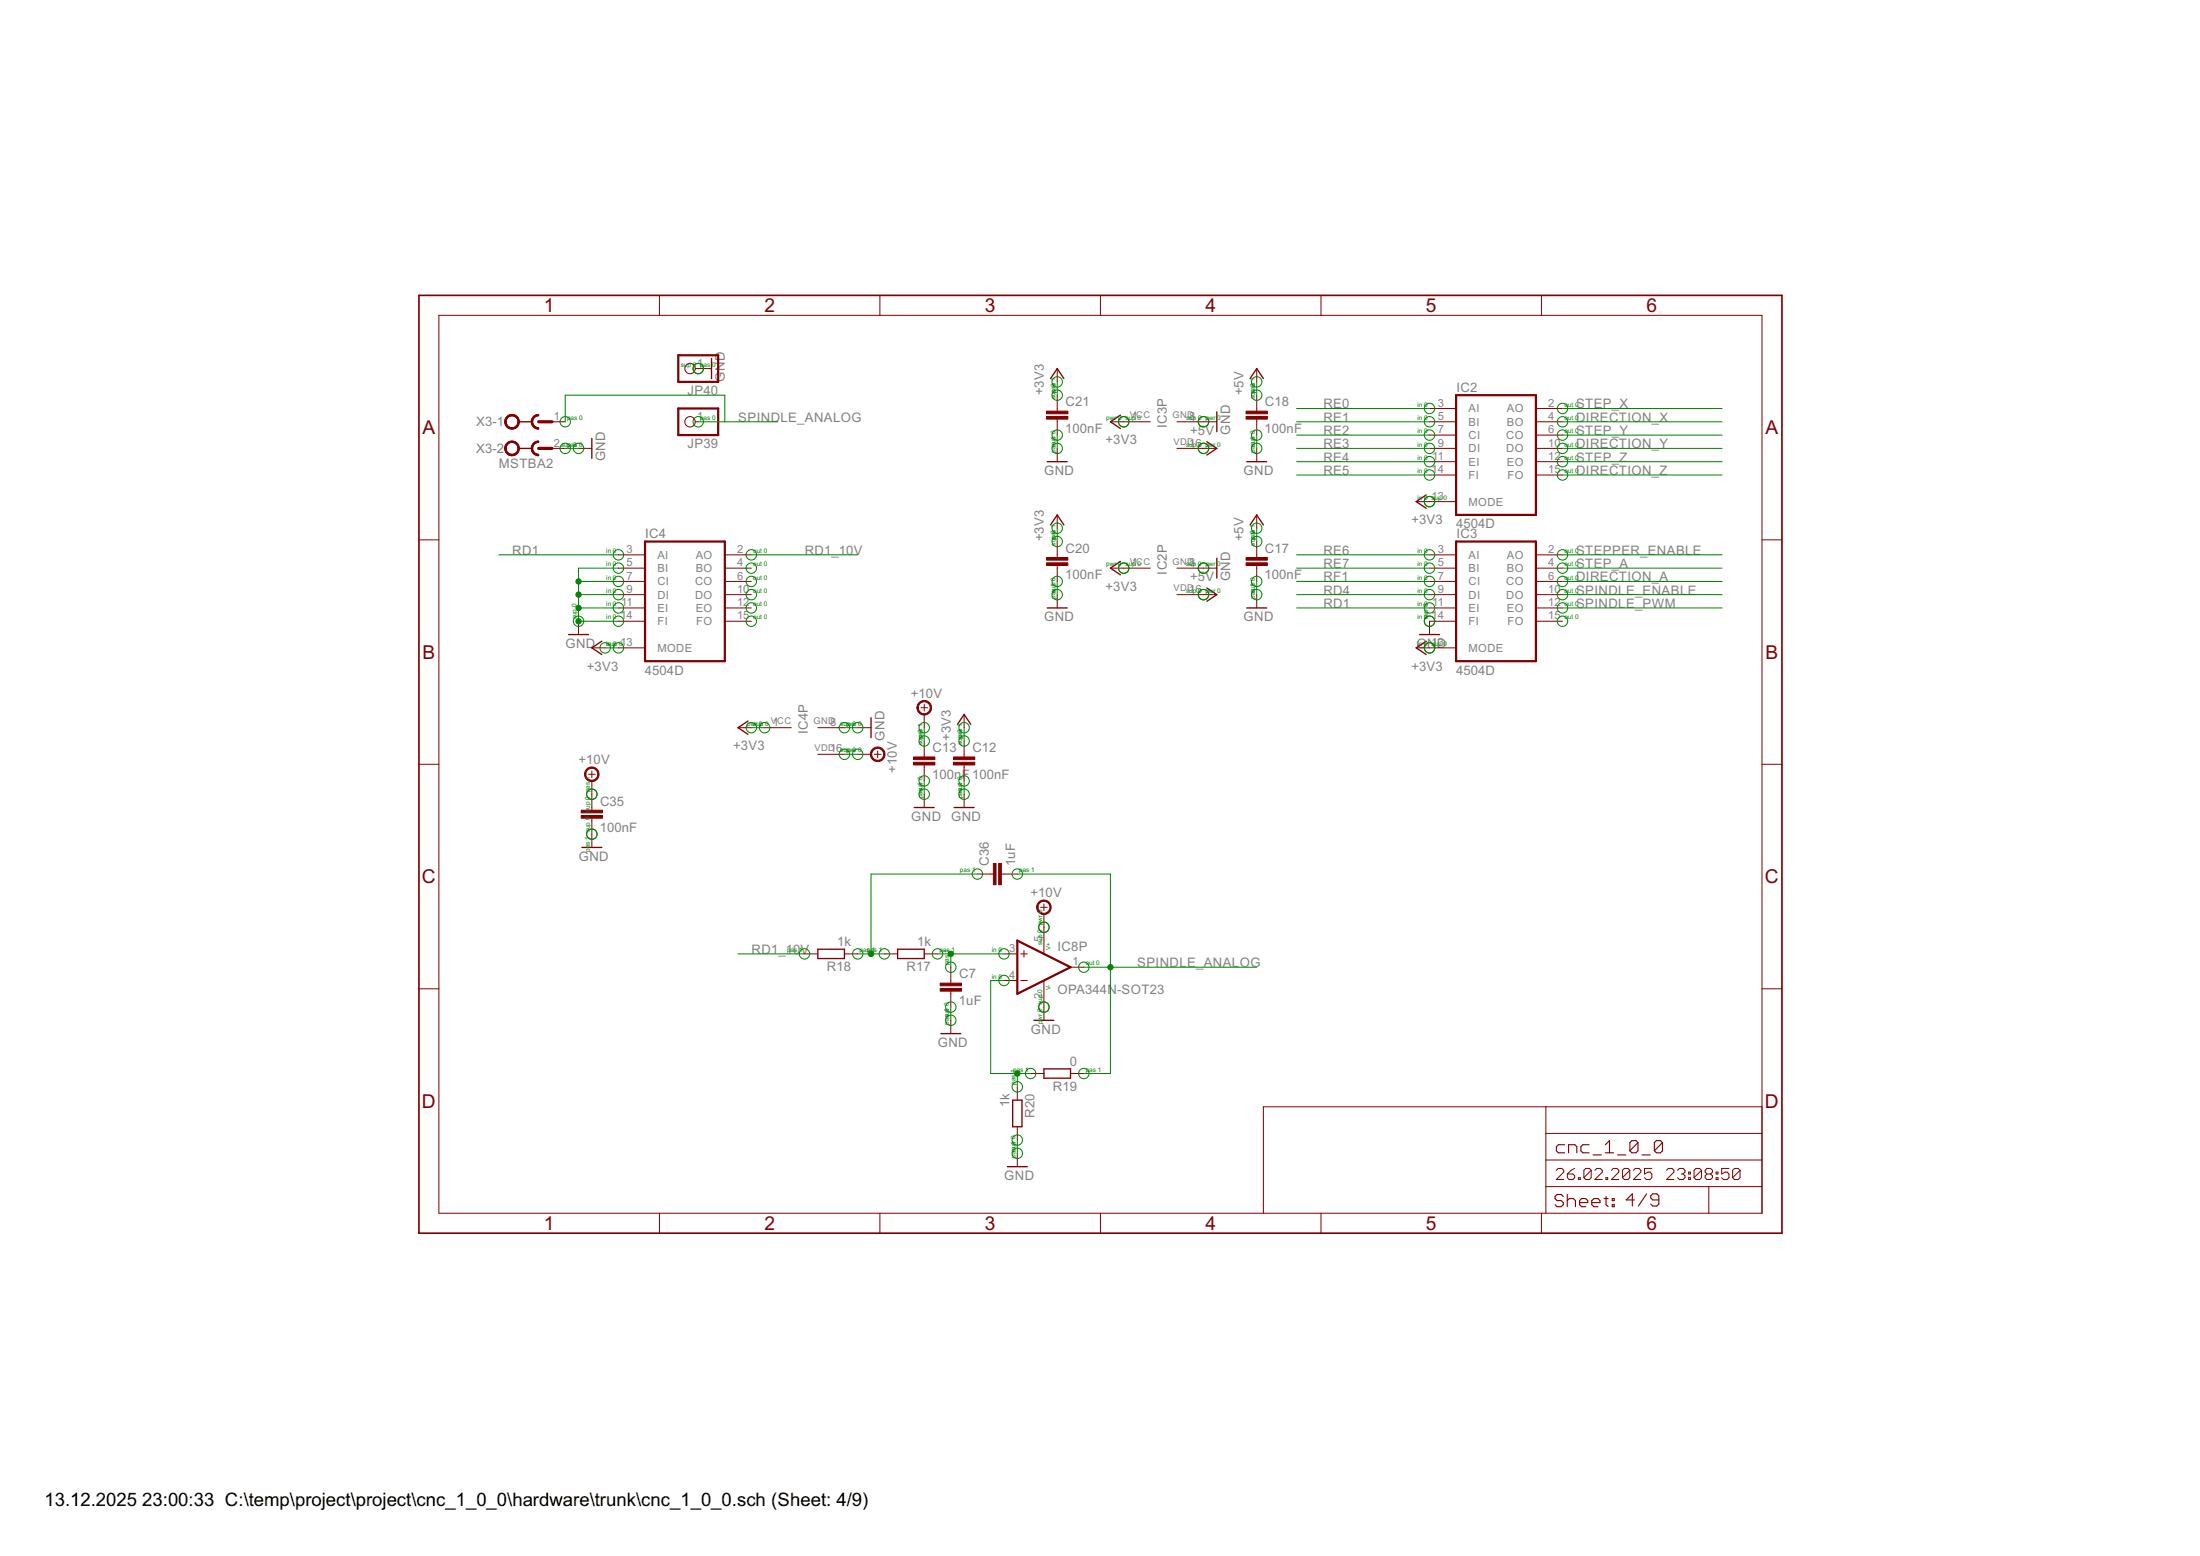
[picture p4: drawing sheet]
<svg xmlns="http://www.w3.org/2000/svg" width="420mm" height="297mm" viewBox="0 0 420 297" stroke-linecap="round" stroke-linejoin="round" font-family="sans-serif">
<g fill="none" stroke="#800000" stroke-width=".19">
<path d="M125.9 56.4v3.8M168 56.4v3.8M210.2 56.4v3.8M252.3 56.4v3.8M294.4 56.4v3.8M83.8 60.2h252.7v171.4h-252.7zM132.8 70.4h3.1M201.9 70.4v2.5M201.9 75.4v3.1M240 70.4v2.5M240 75.4v3.1M273 78h5.1"/>
<path d="M293.3 78h5.1M105.4 80.5h2.5M105.4 85.6h2.5M110.5 85.6h2.5M132.8 80.5h.5M201.9 80v3.1M201.9 85.6v2.5M201.9 98.3v2.5M212.1 80.5h7.6M224.8 80.5h7.6M224.8 85.6h7.6M240 80v3.1"/>
<path d="M240 85.6v2.5M240 98.3v2.5M270.5 95.8h7.6M273 80.5h5.1M273 83.1h5.1M273 85.6h5.1M273 88.1h5.1M273 90.7h5.1M293.3 80.5h5.1M293.3 83.1h5.1M293.3 85.6h5.1M293.3 88.1h5.1"/>
<path d="M293.3 90.7h5.1M80 103.1h3.8M110.5 118.6v2.5M118.1 105.9h5.1M118.1 108.5h5.1M118.1 111h5.1M118.1 113.5h5.1M118.1 116.1h5.1M118.1 118.6h5.1M138.4 105.9h5.1M138.4 108.5h5.1M138.4 111h5.1"/>
<path d="M138.4 113.5h5.1M138.4 116.1h5.1M138.4 118.6h5.1M201.9 103.4v3M201.9 107.9v3.1M201.9 113.5v2.6M212.1 108.5h7.6M224.8 108.5h7.6M224.8 113.5h7.6M240 103.4v3M240 107.9v3.1M240 113.5v2.6"/>
<path d="M273 105.9h5.1M273 108.5h5.1M273 111h5.1M273 113.5h5.1M273 116.1h5.1M278.1 118.6h-5.1v2.5M293.3 105.9h5.1M293.3 108.5h5.1M293.3 111h5.1M293.3 113.5h5.1M293.3 116.1h5.1M293.3 118.6h5.1"/>
<path d="M336.5 103.1h3.8M113 123.7h2.6M118.1 123.7h5.1M140.9 138.9h2.6M146 138.9h5.1M156.2 138.9h5.1M163.8 138.9h2.5M175.9 135.1h1.2M176.5 134.5v1.2M176.5 136.4v2.5M184.1 136.4v2.5M270.5 123.7h7.6"/>
<path d="M80 145.9h3.8M112.4 147.8h1.3M113 147.2v1.2M113 149.1v5.6M113 156.2v5.6M156.2 144h5.1M163.8 144h2.5M167 144h1.3M167.6 143.4v1.2M176.5 141.5v3M176.5 146v3.1M176.5 151.6v2.6"/>
<path d="M184.1 141.5v3M184.1 146v3.1M184.1 151.6v2.6M336.5 145.9h3.8M186.7 166.9h3M191.2 166.9h3.1M198.7 173.2h1.3M199.4 172.6v1.2M199.4 174.5v7.6M80 188.8h3.8M153.6 182.1h2.6M161.3 182.1h2.5"/>
<path d="M168.9 182.1h2.5M176.5 182.1h2.5M181.6 184.6v3.1M181.6 189.2v3.1M181.6 194.8v2.5M191.7 182.1h2.6M191.7 187.2h2.6M194.9 182.1h1.3M194.9 187.2h1.3M195.6 181.5v1.2M199.4 187.2v7.6M204.4 184.6h2.6"/>
<path d="M336.5 188.8h3.8M194.3 207.5v2.5M194.3 215.1v2.5M196.8 204.9h2.6M204.4 204.9h2.6M295.2 211.3v20.3M295.2 216.4h41.3M336.5 211.3h-95.2v20.3M125.9 231.6v3.8M168 231.6v3.8M194.3 220.2v2.5M210.2 231.6v3.8"/>
<path d="M252.3 231.6v3.8M294.4 231.6v3.8M295.2 226.5h41.3M295.2 221.4h41.3M297.2 223.4l.4-.3h.7l.3 .3v.4l-1.4 1.4h1.4M299.3 224.1h1.1l.3 .4v.3l-.3 .4h-.7l-.4-.4zM300.7 223.1l-.7 .3-.7 .7M301.4 224.8h.4v.4h-.4zM303.9 223.4v1.4l-.3 .4h-.7l-.4-.4M303.9 223.4l-.3-.3h-.7l-.4 .3v1.4M303.9 223.4l-1.4 1.4M304.6 223.4l.3-.3h.7l.4 .3v.4l-1.4 1.4h1.4"/>
<path d="M306.7 224.8h.3v.4h-.3zM307.8 223.4l.3-.3h.7l.4 .3v.4l-1.4 1.4h1.4M311.3 223.4v1.4l-.4 .4h-.7l-.3-.4M311.3 223.4l-.4-.3h-.7l-.3 .3v1.4M311.3 223.4l-1.4 1.4M312 223.4l.3-.3h.7l.4 .3v.4l-1.4 1.4h1.4M315.5 223.1h-1.4v1l.7-.3h.3l.4 .3v.7l-.4 .4h-.7l-.3-.4M318.3 223.4l.3-.3h.7l.4 .3v.4l-1.4 1.4h1.4M320.4 223.4l.3-.3h.7l.4 .3v.4l-.4 .3M321.1 224.1h.3M321.4 224.1l.4 .4v.3l-.4 .4h-.7l-.3-.4M322.5 224.8h.3v.4h-.3z"/>
<path d="M322.5 223.8h.3v.3h-.3zM325 223.4v1.4l-.4 .4h-.7l-.4-.4M325 223.4l-.4-.3h-.7l-.4 .3v1.4M325 223.4l-1.5 1.4M326 224.1l-.4 .4v.3l.4 .4h.7l.3-.4v-.3l-.3-.4M326 224.1l-.4-.3v-.4l.4-.3h.7l.3 .3v.4l-.3 .3M326 224.1h.7M326.3 226.5v5.1M327.7 224.8h.4v.4h-.4zM327.7 223.8h.4v.3h-.4zM330.2 223.1h-1.4v1l.7-.3h.4l.3 .3v.7l-.3 .4h-.8l-.3-.4M332.3 223.4v1.4l-.3 .4h-.7l-.4-.4"/>
<path d="M332.3 223.4l-.3-.3h-.7l-.4 .3v1.4M332.3 223.4l-1.4 1.4"/>
<circle cx="131.8" cy="70.4" r=".99"/>
<circle cx="131.8" cy="80.5" r=".99"/>
</g>
<g fill="none" stroke="#800000" stroke-width=".21">
<path d="M298.8 218.5h-1.2l-.4 .4v.8l.4 .4h1.2M303.5 218.5h-1.2l-.4 .4v.8l.4 .4h1.2M306.6 218.5l.8-.8v2.4M312.8 218.1v1.6l-.4 .4h-.7l-.4-.4M312.8 218.1l-.4-.4h-.7l-.4 .4v1.6M312.8 218.1l-1.5 1.6M317.5 218.1v1.6l-.4 .4h-.8l-.3-.4M317.5 218.1l-.4-.4h-.8l-.3 .4v1.6M317.5 218.1l-1.5 1.6M298.6 228.4l-.4-.4h-.8l-.4 .4v.4l.4 .4h.8l.4 .4v.4l-.4 .4h-.8l-.4-.4M299.3 228v2.4M299.3 229.2l.4-.4h.8l.4 .4v1.2"/>
<path d="M299.6 220.1v-1.6h1.2l.3 .4v1.2M301.7 229.6h1.5v-.4l-.4-.4h-.8l-.3 .4v.8l.3 .4h.8M304 229.6h1.6v-.4l-.4-.4h-.8l-.4 .4v.8l.4 .4h.8M304.2 220.5h1.6M306.3 228.8h.8M306.6 220.1h1.6M306.7 228.4v1.6l.4 .4M307.9 228.8h.4v.4h-.4zM307.9 230h.4v.4h-.4zM308.9 220.5h1.6M312.1 229.1h-1.5l1.1-1.2v2.3M313.6 220.5h1.6"/>
<path d="M314.5 227.9l-1.6 2.3M316.8 229.1h-1.2l-.3-.4v-.4l.3-.4h.8l.4 .4v1.5l-.4 .4h-.8l-.3-.4"/>
</g>
<path d="M80 56.4h260.3v179h-260.3z" fill="none" stroke="#800000" stroke-width=".32"/>
<path d="M129.5 78h7.7v5.1h-7.7zM129.5 67.8h7.7v5.1h-7.7zM278.1 75.4h15.2v22.9h-15.2zM123.2 103.4h15.2v22.8h-15.2zM278.1 103.4h15.2v22.8h-15.2zM194.3 179.6l10.1 5-10.1 5.1z" fill="none" stroke="#800000" stroke-width=".42"/>
<g fill="none" stroke="#800000" stroke-width=".25">
<path d="M135.9 68.5v3.8M200.6 72.3l1.3-1.9 1.3 1.9M214 79.2l-1.9 1.3 1.9 1.3M232.4 78.6v3.8M238.7 72.3l1.3-1.9 1.3 1.9M99.1 80.5h2.5M99.1 85.6h2.5M113 83.7v3.8M200 88.1h3.8M230.5 84.3l1.9 1.3-1.9 1.3M238.1 88.1h3.8M272.4 94.5l-1.9 1.3 1.9 1.2"/>
<path d="M200 116.1h3.8M200.6 100.2l1.3-1.9 1.3 1.9M214 107.2l-1.9 1.3 1.9 1.2M230.5 112.2l1.9 1.3-1.9 1.3M232.4 106.6v3.8M238.1 116.1h3.8M238.7 100.2l1.3-1.9 1.3 1.9M108.6 121.1h3.8M114.9 122.4l-1.9 1.3 1.9 1.2M142.9 137.6l-2 1.3 2 1.3M166.3 137v3.8M182.9 138.3l1.2-1.9 1.3 1.9"/>
<path d="M271.1 121.1h3.8M272.4 122.4l-1.9 1.3 1.9 1.2M174.6 154.2h3.8M182.2 154.2h3.8M111.1 161.8h3.8M156.2 181.2h5.1v1.8h-5.1zM171.4 181.2h5.1v1.8h-5.1zM179.7 197.3h3.8M197.5 194.8h3.8M193.4 210h1.8v5.1h-1.8zM199.4 204h5v1.8h-5zM192.4 222.7h3.8"/>
</g>
<g fill="#800000" stroke="#800000" stroke-width=".19">
<path d="M101.5 80.5h.2l.3 .7 .4 .4 .5 .1v.2a1.37 1.37 0 0 1-1.4-1.4z" fill-rule="evenodd"/>
<path d="M101.9 79.5l.5-.3 .5-.1v.3l-.7 .2-.4 .4-.1 .5h-.2v-.4z" fill-rule="evenodd"/>
<path d="M101.9 79.5l.8-.4h.2v.3a1.14 1.14 0 0 0-1.2 1.1 1.14 1.14 0 0 0 1.2 1.2v.2a1.4 1.4 0 0 1-1.3-.8 1.4 1.4 0 0 1 .3-1.6z" fill-rule="evenodd"/>
<path d="M96.8 79.6a1.39 1.39 0 0 1 2.2 .2 1.39 1.39 0 0 1-.8 2.1 1.39 1.39 0 0 1-1.8-1.4h.2a1.14 1.14 0 0 1 1.6-1.1 1.14 1.14 0 0 1 .3 1.9 1.14 1.14 0 0 1-1.8-.5l-.1-.3h-.2z" fill-rule="evenodd"/>
<path d="M96.8 79.6a1.39 1.39 0 0 1 2.2 .2 1.39 1.39 0 0 1-.8 2.1 1.39 1.39 0 0 1-1.8-1.4h.2a1.14 1.14 0 0 1 1.6-1.1 1.14 1.14 0 0 1 .3 1.9 1.14 1.14 0 0 1-1.8-.5l-.1-.3h-.2z" fill-rule="evenodd"/>
<path d="M101.5 85.6h.2l.3 .7 .4 .3 .5 .1v.3a1.37 1.37 0 0 1-1.4-1.4z" fill-rule="evenodd"/>
<path d="M101.9 84.6l.5-.3 .5-.1v.3l-.7 .2-.4 .4-.1 .5h-.2v-.5z" fill-rule="evenodd"/>
<path d="M101.9 84.6l.8-.4h.2v.3a1.14 1.14 0 0 0-1.2 1.1 1.14 1.14 0 0 0 1.2 1.1v.3a1.4 1.4 0 0 1-1.3-.9 1.4 1.4 0 0 1 .3-1.5z" fill-rule="evenodd"/>
<path d="M96.8 84.6a1.39 1.39 0 0 1 2.2 .3 1.39 1.39 0 0 1-.8 2 1.39 1.39 0 0 1-1.8-1.3h.2a1.14 1.14 0 0 1 1.6-1.1 1.14 1.14 0 0 1 .3 1.9 1.14 1.14 0 0 1-1.8-.5l-.1-.3h-.2z" fill-rule="evenodd"/>
<path d="M96.8 84.6a1.39 1.39 0 0 1 2.2 .3 1.39 1.39 0 0 1-.8 2 1.39 1.39 0 0 1-1.8-1.3h.2a1.14 1.14 0 0 1 1.6-1.1 1.14 1.14 0 0 1 .3 1.9 1.14 1.14 0 0 1-1.8-.5l-.1-.3h-.2z" fill-rule="evenodd"/>
<path d="M175.5 134.2a1.4 1.4 0 0 1 2.2 .2 1.4 1.4 0 0 1-.8 2.1 1.4 1.4 0 0 1-1.8-1.4h.3a1.15 1.15 0 0 1 1.6-1.1 1.15 1.15 0 0 1 .3 2 1.15 1.15 0 0 1-1.9-.6v-.3h-.3z" fill-rule="evenodd"/>
<path d="M166.6 143a1.4 1.4 0 0 1 2.2 .3 1.4 1.4 0 0 1-.8 2.1 1.4 1.4 0 0 1-1.8-1.4h.3a1.15 1.15 0 0 1 1.6-1.1 1.15 1.15 0 0 1 .3 2 1.15 1.15 0 0 1-1.9-.6v-.3h-.3z" fill-rule="evenodd"/>
<path d="M198.4 172.3a1.39 1.39 0 0 1 2.2 .2 1.39 1.39 0 0 1-.9 2.1 1.39 1.39 0 0 1-1.7-1.4h.2a1.15 1.15 0 0 1 1.6-1.1 1.15 1.15 0 0 1 .3 1.9 1.15 1.15 0 0 1-1.8-.5l-.1-.3h-.2z" fill-rule="evenodd"/>
<path d="M112 146.9a1.39 1.39 0 0 1 2.2 .2 1.39 1.39 0 0 1-.8 2.1 1.39 1.39 0 0 1-1.8-1.4h.3a1.14 1.14 0 0 1 1.7-1 1.14 1.14 0 0 1 .1 2 1.14 1.14 0 0 1-1.8-.7v-.3h-.3z" fill-rule="evenodd"/>
</g>
<path d="M102.9 80.5h2.5M102.9 85.6h2.5" fill="none" stroke="#800000" stroke-width=".61"/>
<g fill="#800000" stroke="#800000" stroke-width=".19">
<path d="M182.1 145.5h4.1v.5h-4.1z"/>
<path d="M182.1 144.5h4.1v.5h-4.1z"/>
<path d="M174.5 145.5h4v.5h-4z"/>
<path d="M174.5 144.5h4v.5h-4z"/>
<path d="M238 107.4h4v.5h-4z"/>
<path d="M238 106.4h4v.5h-4z"/>
<path d="M238 79.5h4v.5h-4z"/>
<path d="M238 78.5h4v.5h-4z"/>
<path d="M199.9 107.4h4v.5h-4z"/>
<path d="M199.9 106.4h4v.5h-4z"/>
<path d="M199.9 79.5h4v.5h-4z"/>
<path d="M199.9 78.5h4v.5h-4z"/>
<path d="M111 155.7h4.1v.5h-4.1z"/>
<path d="M111 154.7h4.1v.5h-4.1z"/>
<path d="M190.7 164.8h.5v4.1h-.5z"/>
<path d="M189.7 164.8h.5v4.1h-.5z"/>
<path d="M179.6 188.7h4v.5h-4z"/>
<path d="M179.6 187.7h4v.5h-4z"/>
</g>
<g fill="none" stroke="#008000" stroke-width=".19">
<path d="M201.9 72.9v2.5M240 72.9v2.5M247.6 78h25.4M298.4 78h30.5M107.9 85.6h2.6M107.9 80.5v-5.1h30.5v5.1M133.3 80.5h15.3M201.9 83.1v2.5M240 83.1v2.5M247.6 80.5h25.4M247.6 83.1h25.4M247.6 85.6h25.4"/>
<path d="M247.6 88.1h25.4M247.6 90.7h25.4M298.4 80.5h30.5M298.4 83.1h30.5M298.4 85.6h30.5M298.4 88.1h30.5M298.4 90.7h30.5M95.2 105.9h22.9M110.5 116.1h7.6M110.5 111h7.6M110.5 113.5h7.6M118.1 108.5h-7.6v10.1h7.6"/>
<path d="M143.5 105.9h20.3M201.9 100.8v2.6M201.9 111v2.5M240 100.8v2.6M240 111v2.5M247.6 116.1h25.4M247.6 108.5h25.4M247.6 111h25.4M247.6 105.9h25.4M247.6 113.5h25.4M298.4 116.1h30.5M298.4 108.5h30.5"/>
<path d="M298.4 111h30.5M298.4 105.9h30.5M298.4 113.5h30.5M115.6 123.7h2.5M143.5 138.9h2.5M161.3 138.9h2.5M176.5 138.9v2.6M184.1 138.9v2.6M161.3 144h2.5M176.5 149.1v2.5M184.1 149.1v2.5M186.7 166.9h-20.4v15.2"/>
<path d="M194.3 166.9h17.8v38h-5.1M140.9 182.1h12.7M163.8 182.1h5.1M179 182.1h12.7M181.6 182.1v2.5M181.6 192.3v2.5M191.7 187.2h-2.5v17.7h7.6M207 184.6h33M194.3 204.9v2.6M194.3 217.6v2.6"/>
<circle cx="133.3" cy="70.4" r=".99"/>
<circle cx="201.9" cy="72.9" r=".99"/>
<circle cx="201.9" cy="75.4" r=".99"/>
<circle cx="240" cy="72.9" r=".99"/>
<circle cx="240" cy="75.4" r=".99"/>
<circle cx="273" cy="78" r=".99"/>
<circle cx="298.4" cy="78" r=".99"/>
<circle cx="107.9" cy="85.6" r=".99"/>
<circle cx="107.9" cy="80.5" r=".99"/>
<circle cx="110.5" cy="85.6" r=".99"/>
<circle cx="133.3" cy="80.5" r=".99"/>
<circle cx="201.9" cy="85.6" r=".99"/>
<circle cx="201.9" cy="83.1" r=".99"/>
<circle cx="214.6" cy="80.5" r=".99"/>
<circle cx="229.8" cy="80.5" r=".99"/>
<circle cx="229.8" cy="85.6" r=".99"/>
<circle cx="240" cy="83.1" r=".99"/>
<circle cx="240" cy="85.6" r=".99"/>
<circle cx="273" cy="88.1" r=".99"/>
<circle cx="273" cy="95.8" r=".99"/>
<circle cx="273" cy="90.7" r=".99"/>
<circle cx="273" cy="85.6" r=".99"/>
<circle cx="273" cy="83.1" r=".99"/>
<circle cx="273" cy="80.5" r=".99"/>
<circle cx="298.4" cy="90.7" r=".99"/>
<circle cx="298.4" cy="88.1" r=".99"/>
<circle cx="298.4" cy="83.1" r=".99"/>
<circle cx="298.4" cy="85.6" r=".99"/>
<circle cx="298.4" cy="80.5" r=".99"/>
<circle cx="110.5" cy="118.6" r=".99"/>
<circle cx="118.1" cy="116.1" r=".99"/>
<circle cx="118.1" cy="113.5" r=".99"/>
<circle cx="118.1" cy="105.9" r=".99"/>
<circle cx="118.1" cy="118.6" r=".99"/>
<circle cx="118.1" cy="108.5" r=".99"/>
<circle cx="118.1" cy="111" r=".99"/>
<circle cx="143.5" cy="111" r=".99"/>
<circle cx="143.5" cy="118.6" r=".99"/>
<circle cx="143.5" cy="105.9" r=".99"/>
<circle cx="143.5" cy="108.5" r=".99"/>
<circle cx="143.5" cy="113.5" r=".99"/>
<circle cx="143.5" cy="116.1" r=".99"/>
<circle cx="201.9" cy="113.5" r=".99"/>
<circle cx="201.9" cy="103.4" r=".99"/>
<circle cx="201.9" cy="111" r=".99"/>
<circle cx="201.9" cy="100.8" r=".99"/>
<circle cx="214.6" cy="108.5" r=".99"/>
<circle cx="229.8" cy="108.5" r=".99"/>
<circle cx="229.8" cy="113.5" r=".99"/>
<circle cx="240" cy="103.4" r=".99"/>
<circle cx="240" cy="113.5" r=".99"/>
<circle cx="240" cy="111" r=".99"/>
<circle cx="240" cy="100.8" r=".99"/>
<circle cx="273" cy="108.5" r=".99"/>
<circle cx="273" cy="111" r=".99"/>
<circle cx="273" cy="113.5" r=".99"/>
<circle cx="273" cy="116.1" r=".99"/>
<circle cx="273" cy="118.6" r=".99"/>
<circle cx="273" cy="105.9" r=".99"/>
<circle cx="298.4" cy="108.5" r=".99"/>
<circle cx="298.4" cy="111" r=".99"/>
<circle cx="298.4" cy="113.5" r=".99"/>
<circle cx="298.4" cy="116.1" r=".99"/>
<circle cx="298.4" cy="118.6" r=".99"/>
<circle cx="298.4" cy="105.9" r=".99"/>
<circle cx="115.6" cy="123.7" r=".99"/>
<circle cx="118.1" cy="123.7" r=".99"/>
<circle cx="143.5" cy="138.9" r=".99"/>
<circle cx="146" cy="138.9" r=".99"/>
<circle cx="161.3" cy="138.9" r=".99"/>
<circle cx="163.8" cy="138.9" r=".99"/>
<circle cx="176.5" cy="138.9" r=".99"/>
<circle cx="184.1" cy="138.9" r=".99"/>
<circle cx="273" cy="123.7" r=".99"/>
<circle cx="113" cy="151.6" r=".99"/>
<circle cx="113" cy="159.2" r=".99"/>
<circle cx="161.3" cy="144" r=".99"/>
<circle cx="163.8" cy="144" r=".99"/>
<circle cx="176.5" cy="149.1" r=".99"/>
<circle cx="176.5" cy="141.5" r=".99"/>
<circle cx="176.5" cy="151.6" r=".99"/>
<circle cx="184.1" cy="149.1" r=".99"/>
<circle cx="184.1" cy="151.6" r=".99"/>
<circle cx="184.1" cy="141.5" r=".99"/>
<circle cx="186.7" cy="166.9" r=".99"/>
<circle cx="194.3" cy="166.9" r=".99"/>
<circle cx="199.4" cy="177" r=".99"/>
<circle cx="153.6" cy="182.1" r=".99"/>
<circle cx="163.8" cy="182.1" r=".99"/>
<circle cx="168.9" cy="182.1" r=".99"/>
<circle cx="179" cy="182.1" r=".99"/>
<circle cx="181.6" cy="184.6" r=".99"/>
<circle cx="181.6" cy="192.3" r=".99"/>
<circle cx="181.6" cy="194.8" r=".99"/>
<circle cx="191.7" cy="187.2" r=".99"/>
<circle cx="191.7" cy="182.1" r=".99"/>
<circle cx="199.4" cy="192.3" r=".99"/>
<circle cx="207" cy="184.6" r=".99"/>
<circle cx="194.3" cy="207.5" r=".99"/>
<circle cx="194.3" cy="217.6" r=".99"/>
<circle cx="196.8" cy="204.9" r=".99"/>
<circle cx="207" cy="204.9" r=".99"/>
<circle cx="194.3" cy="220.2" r=".99"/>
</g>
<g fill="#008000" stroke="#008000" stroke-width=".19">
<circle cx="110.5" cy="118.6" r=".51"/>
<circle cx="110.5" cy="116.1" r=".51"/>
<circle cx="110.5" cy="113.5" r=".51"/>
<circle cx="110.5" cy="111" r=".51"/>
<circle cx="212.1" cy="184.6" r=".51"/>
<circle cx="166.3" cy="182.1" r=".51"/>
<circle cx="181.6" cy="182.1" r=".51"/>
<circle cx="194.3" cy="204.9" r=".51"/>
</g>
<g font-size="4.1" fill="#800000">
<text x="103.9" y="59.6">1</text>
<text x="146" y="59.6">2</text>
<text x="188.1" y="59.6">3</text>
<text x="230.2" y="59.6">4</text>
<text x="272.3" y="59.6">5</text>
<text x="314.4" y="59.6">6</text>
<text x="80.7" y="82.9">A</text>
<text x="337.2" y="82.9">A</text>
<text x="80.7" y="125.8">B</text>
<text x="337.2" y="125.8">B</text>
<text x="80.6" y="168.6">C</text>
<text x="337.1" y="168.6">C</text>
<text x="80.6" y="211.5">D</text>
<text x="337.1" y="211.5">D</text>
<text x="103.9" y="234.8">1</text>
<text x="146" y="234.8">2</text>
<text x="188.1" y="234.8">3</text>
<text x="230.2" y="234.8">4</text>
<text x="272.3" y="234.8">5</text>
<text x="314.4" y="234.8">6</text>
</g>
<g font-size="4">
<text x="8.5" y="287.5">13.12.2025</text>
<text x="27.2" y="287.5">23:00:33 C:\temp\project\project\cnc_1_0_0\hardware\trunk\cnc_1_0_0.sch (Sheet: 4/9)</text>
</g>
<g font-size="2.8" fill="#808080">
<text x="131.3" y="75.3">JP40</text>
<text x="138.4" y="72.9" transform="rotate(-90 138.4 72.9)">GND</text>
<text x="199.4" y="75.4" transform="rotate(-90 199.4 75.4)">+3V3</text>
<text x="203.5" y="77.6">C21</text>
<text x="237.5" y="75.4" transform="rotate(-90 237.5 75.4)">+5V</text>
<text x="241.6" y="77.6">C18</text>
<text x="252.7" y="78">RE0</text>
<text x="278.1" y="74.8">IC2</text>
<text x="301" y="78">STEP_X</text>
<text x="90.9" y="81.4">X3-1</text>
<text x="141" y="80.5">SPINDLE_ANALOG</text>
<text x="203.4" y="82.7">100nF</text>
<text x="222.9" y="81.7" transform="rotate(-90 222.9 81.7)">IC3P</text>
<text x="227.3" y="83.1">+5V</text>
<text x="234.9" y="83" transform="rotate(-90 234.9 83)">GND</text>
<text x="241.5" y="82.7">100nF</text>
<text x="252.7" y="80.5">RE1</text>
<text x="252.7" y="83.1">RE2</text>
<text x="301" y="80.5">DIRECTION_X</text>
<text x="301" y="83.1">STEP_Y</text>
<text x="90.9" y="86.5">X3-2</text>
<text x="95.3" y="89.4">MSTBA2</text>
<text x="115.6" y="88.1" transform="rotate(-90 115.6 88.1)">GND</text>
<text x="131.3" y="85.5">JP39</text>
<text x="211.1" y="84.8">+3V3</text>
<text x="252.7" y="85.6">RE3</text>
<text x="252.7" y="88.1">RE4</text>
<text x="301" y="85.6">DIRECTION_Y</text>
<text x="301" y="88.1">STEP_Z</text>
<text x="199.4" y="90.7">GND</text>
<text x="237.5" y="90.7">GND</text>
<text x="252.7" y="90.7">RE5</text>
<text x="301" y="90.7">DIRECTION_Z</text>
<text x="269.5" y="100.1">+3V3</text>
<text x="278.1" y="100.8">4504D</text>
<text x="97.8" y="105.9">RD1</text>
<text x="123.2" y="102.7">IC4</text>
<text x="153.7" y="105.9">RD1_10V</text>
<text x="199.4" y="103.4" transform="rotate(-90 199.4 103.4)">+3V3</text>
<text x="203.5" y="105.5">C20</text>
<text x="237.5" y="103.4" transform="rotate(-90 237.5 103.4)">+5V</text>
<text x="241.6" y="105.5">C17</text>
<text x="252.7" y="105.9">RE6</text>
<text x="278.1" y="102.7">IC3</text>
<text x="301" y="105.9">STEPPER_ENABLE</text>
<text x="203.4" y="110.6">100nF</text>
<text x="211.1" y="112.8">+3V3</text>
<text x="222.9" y="109.7" transform="rotate(-90 222.9 109.7)">IC2P</text>
<text x="227.3" y="111">+5V</text>
<text x="234.9" y="110.9" transform="rotate(-90 234.9 110.9)">GND</text>
<text x="241.5" y="110.6">100nF</text>
<text x="252.7" y="113.5">RD4</text>
<text x="252.7" y="108.4">RE7</text>
<text x="252.7" y="111">RF1</text>
<text x="301" y="108.4">STEP_A</text>
<text x="301" y="111">DIRECTION_A</text>
<text x="301" y="113.5">SPINDLE_ENABLE</text>
<text x="199.4" y="118.6">GND</text>
<text x="237.5" y="118.6">GND</text>
<text x="252.7" y="116.1">RD1</text>
<text x="301" y="116.1">SPINDLE_PWM</text>
<text x="108" y="123.7">GND</text>
<text x="270.5" y="123.7">GND</text>
<text x="112.1" y="128">+3V3</text>
<text x="123.2" y="128.8">4504D</text>
<text x="269.5" y="128">+3V3</text>
<text x="278.1" y="128.8">4504D</text>
<text x="174" y="133.2">+10V</text>
<text x="140" y="143.2">+3V3</text>
<text x="154.3" y="140.1" transform="rotate(-90 154.3 140.1)">IC4P</text>
<text x="168.9" y="141.4" transform="rotate(-90 168.9 141.4)">GND</text>
<text x="178.1" y="143.6">C13</text>
<text x="181.6" y="141.5" transform="rotate(-90 181.6 141.5)">+3V3</text>
<text x="185.7" y="143.6">C12</text>
<text x="110.5" y="145.9">+10V</text>
<text x="171.3" y="147.5" transform="rotate(-90 171.3 147.5)">+10V</text>
<text x="178" y="148.7">100nF100nF</text>
<text x="114.6" y="153.8">C35</text>
<text x="114.5" y="158.9">100nF</text>
<text x="174" y="156.7">GND GND</text>
<text x="110.5" y="164.3">GND</text>
<text x="188.8" y="165.3" transform="rotate(-90 188.8 165.3)">C36</text>
<text x="193.9" y="165.3" transform="rotate(-90 193.9 165.3)">1uF</text>
<text x="196.8" y="171.3">+10V</text>
<text x="143.5" y="182.1">RD1_10V</text>
<text x="157.9" y="185.4">R18</text>
<text x="159.9" y="180.6">1k</text>
<text x="173.1" y="185.4">R17</text>
<text x="175.1" y="180.6">1k</text>
<text x="202" y="181.5">IC8P</text>
<text x="217.2" y="184.6">SPINDLE_ANALOG</text>
<text x="183.1" y="191.9">1uF</text>
<text x="183.2" y="186.8">C7</text>
<text x="202" y="189.7">OPA344N-SOT23</text>
<text x="196.9" y="197.3">GND</text>
<text x="179.1" y="199.9">GND</text>
<text x="204.3" y="203.4">0</text>
<text x="201.1" y="208.2">R19</text>
<text x="192.8" y="211.4" transform="rotate(-90 192.8 211.4)">1k</text>
<text x="197.6" y="213.4" transform="rotate(-90 197.6 213.4)">R20</text>
<text x="191.8" y="225.3">GND</text>
</g>
<g font-size="2.4" fill="#808080">
<text x="133.1" y="70">1</text>
<text x="274.6" y="77.6">3</text>
<text x="295.7" y="77.6">2</text>
<text x="105.8" y="80.2">1</text>
<text x="133.1" y="80.2">1</text>
<text x="216.2" y="80.2">1</text>
<text x="227.1" y="80.2">8</text>
<text x="274.6" y="80.2">5</text>
<text x="274.6" y="82.7">7</text>
<text x="280.5" y="78.7">AI</text>
<text x="280.5" y="81.3">BI</text>
<text x="280.5" y="83.8">CI</text>
<text x="287.6" y="83.8">CO</text>
<text x="287.8" y="78.7">AO</text>
<text x="287.8" y="81.3">BO</text>
<text x="295.7" y="80.2">4</text>
<text x="295.7" y="82.7">6</text>
<text x="105.8" y="85.2">2</text>
<text x="227.1" y="85.2">16</text>
<text x="273.5" y="87.8">11</text>
<text x="274.6" y="85.2">9</text>
<text x="280.5" y="86.4">DI</text>
<text x="280.5" y="88.9">EI</text>
<text x="287.6" y="86.4">DO</text>
<text x="287.8" y="88.9">EO</text>
<text x="295.7" y="85.2">10</text>
<text x="295.7" y="87.8">12</text>
<text x="273.4" y="95.4">13</text>
<text x="273.4" y="90.3">14</text>
<text x="280.5" y="91.4">FI</text>
<text x="287.9" y="91.4">FO</text>
<text x="295.7" y="90.3">15</text>
<text x="280.5" y="96.5">MODE</text>
<text x="119.7" y="105.6">3</text>
<text x="125.6" y="106.7">AI</text>
<text x="132.9" y="106.7">AO</text>
<text x="140.8" y="105.6">2</text>
<text x="274.6" y="105.6">3</text>
<text x="280.5" y="106.7">AI</text>
<text x="287.8" y="106.7">AO</text>
<text x="295.7" y="105.6">2</text>
<text x="119.7" y="108.1">5</text>
<text x="119.7" y="110.6">7</text>
<text x="119.7" y="113.2">9</text>
<text x="125.6" y="109.2">BI</text>
<text x="125.6" y="111.7">CI</text>
<text x="132.7" y="111.7">CO</text>
<text x="132.9" y="109.2">BO</text>
<text x="140.8" y="108.1">4</text>
<text x="140.8" y="110.6">6</text>
<text x="140.8" y="113.2">10</text>
<text x="216.2" y="108.1">1</text>
<text x="227.1" y="108.1">8</text>
<text x="227.1" y="113.2">16</text>
<text x="274.6" y="108.1">5</text>
<text x="274.6" y="110.6">7</text>
<text x="274.6" y="113.2">9</text>
<text x="280.5" y="109.2">BI</text>
<text x="280.5" y="111.7">CI</text>
<text x="287.6" y="111.7">CO</text>
<text x="287.8" y="109.2">BO</text>
<text x="295.7" y="108.1">4</text>
<text x="295.7" y="110.6">6</text>
<text x="295.7" y="113.2">10</text>
<text x="118.5" y="118.3">14</text>
<text x="118.6" y="115.7">11</text>
<text x="125.6" y="114.3">DI</text>
<text x="125.6" y="116.8">EI</text>
<text x="125.6" y="119.4">FI</text>
<text x="132.7" y="114.3">DO</text>
<text x="132.9" y="116.8">EO</text>
<text x="133" y="119.4">FO</text>
<text x="140.8" y="115.7">12</text>
<text x="140.8" y="118.3">15</text>
<text x="273.4" y="118.3">14</text>
<text x="273.5" y="115.7">11</text>
<text x="280.5" y="114.3">DI</text>
<text x="280.5" y="116.8">EI</text>
<text x="280.5" y="119.4">FI</text>
<text x="287.6" y="114.3">DO</text>
<text x="287.8" y="116.8">EO</text>
<text x="287.9" y="119.4">FO</text>
<text x="295.7" y="115.7">12</text>
<text x="295.7" y="118.3">15</text>
<text x="118.5" y="123.3">13</text>
<text x="125.6" y="124.4">MODE</text>
<text x="273.4" y="123.3">13</text>
<text x="280.5" y="124.4">MODE</text>
<text x="147.6" y="138.6">1</text>
<text x="158.5" y="138.6">8</text>
<text x="158.5" y="143.6">16</text>
<text x="199" y="179.8" transform="rotate(-90 199 179.8)">5</text>
<text x="192.7" y="181.7">3</text>
<text x="204.8" y="184.3">1</text>
<text x="192.7" y="186.8">4</text>
<text x="199" y="190.7" transform="rotate(-90 199 190.7)">2</text>
</g>
<g font-size="2" fill="#808080">
<text x="215.8" y="79.9">VCC</text>
<text x="223.9" y="79.9">GND</text>
<text x="224.1" y="85">VDD</text>
<text x="215.8" y="107.8">VCC</text>
<text x="223.9" y="107.8">GND</text>
<text x="224.1" y="112.9">VDD</text>
<text x="147.2" y="138.3">VCC</text>
<text x="155.4" y="138.3">GND</text>
<text x="155.6" y="143.4">VDD</text>
</g>
<g font-size="1.4" fill="#008000">
<text x="130" y="70">sup 0 pas</text>
<text x="136" y="70">0</text>
<text x="201.6" y="76.2" transform="rotate(-90 201.6 76.2)">suppa0s 1</text>
<text x="239.6" y="76.2" transform="rotate(-90 239.6 76.2)">suppa0s 1</text>
<text x="270.7" y="77.6">in 0</text>
<text x="298.8" y="77.6">out 0</text>
<text x="108.3" y="80.2">pas 0</text>
<text x="133.7" y="80.2">pas 0</text>
<text x="211.3" y="80.2">pwr 0 sup 0</text>
<text x="226.5" y="80.2">sup 0 pwr</text>
<text x="232.5" y="80.2">0</text>
<text x="270.7" y="80.2">in 0</text>
<text x="270.7" y="82.7">in 0</text>
<text x="298.8" y="80.2">out 0</text>
<text x="298.8" y="82.7">out 0</text>
<text x="107.1" y="85.2">suppa0s 0</text>
<text x="201.6" y="86.4" transform="rotate(-90 201.6 86.4)">pasu1p 0</text>
<text x="226.5" y="85.2">sup 0 pwr 0</text>
<text x="239.6" y="86.4" transform="rotate(-90 239.6 86.4)">pasu1p 0</text>
<text x="270.7" y="85.2">in 0</text>
<text x="270.7" y="87.8">in 0</text>
<text x="298.8" y="85.2">out 0</text>
<text x="298.8" y="87.8">out 0</text>
<text x="270.7" y="95.4">in 0 sup 0</text>
<text x="270.7" y="90.3">in 0</text>
<text x="298.8" y="90.3">out 0</text>
<text x="115.8" y="105.6">in 0</text>
<text x="143.9" y="105.6">out 0</text>
<text x="201.6" y="104.2" transform="rotate(-90 201.6 104.2)">suppa0s 1</text>
<text x="239.6" y="104.2" transform="rotate(-90 239.6 104.2)">suppa0s 1</text>
<text x="270.7" y="105.6">in 0</text>
<text x="298.8" y="105.6">out 0</text>
<text x="115.8" y="108.1">in 0</text>
<text x="115.8" y="110.6">in 0</text>
<text x="115.8" y="113.2">in 0</text>
<text x="143.9" y="108.1">out 0</text>
<text x="143.9" y="110.6">out 0</text>
<text x="143.9" y="113.2">out 0</text>
<text x="211.3" y="108.1">pwr 0 sup 0</text>
<text x="226.5" y="113.2">sup 0 pwr 0</text>
<text x="226.5" y="108.1">sup 0 pwr</text>
<text x="232.5" y="108.1">0</text>
<text x="270.7" y="108.1">in 0</text>
<text x="270.7" y="110.6">in 0</text>
<text x="270.7" y="113.2">in 0</text>
<text x="298.8" y="108.1">out 0</text>
<text x="298.8" y="110.6">out 0</text>
<text x="298.8" y="113.2">out 0</text>
<text x="110.1" y="118.3" transform="rotate(-90 110.1 118.3)">sup 0</text>
<text x="115.8" y="115.7">in 0</text>
<text x="115.8" y="118.3">in 0</text>
<text x="143.9" y="115.7">out 0</text>
<text x="143.9" y="118.3">out 0</text>
<text x="201.6" y="114.3" transform="rotate(-90 201.6 114.3)">pasu1p 0</text>
<text x="239.6" y="114.3" transform="rotate(-90 239.6 114.3)">pasu1p 0</text>
<text x="270.7" y="115.7">in 0</text>
<text x="270.7" y="118.3">in 0</text>
<text x="272.7" y="118.3" transform="rotate(-90 272.7 118.3)">sup</text>
<text x="272.7" y="115.9" transform="rotate(-90 272.7 115.9)">0</text>
<text x="298.8" y="115.7">out 0</text>
<text x="298.8" y="118.3">out 0</text>
<text x="115.8" y="123.3">isnu0p 0</text>
<text x="270.7" y="123.3">in 0 sup 0</text>
<text x="142.7" y="138.6">pwsru0p 0</text>
<text x="160.5" y="138.6">suppw0r 0</text>
<text x="160.5" y="143.6">suppw0r 0</text>
<text x="176.2" y="142.3" transform="rotate(-90 176.2 142.3)">suppa0s 1</text>
<text x="183.8" y="142.3" transform="rotate(-90 183.8 142.3)">suppa0s 1</text>
<text x="112.7" y="155" transform="rotate(-90 112.7 155)">s</text>
<text x="112.7" y="154.3" transform="rotate(-90 112.7 154.3)">up 0 pas 1</text>
<text x="176.2" y="152.4" transform="rotate(-90 176.2 152.4)">pasu1p 0</text>
<text x="183.8" y="152.4" transform="rotate(-90 183.8 152.4)">pasu1p 0</text>
<text x="112.7" y="162.6" transform="rotate(-90 112.7 162.6)">pas 1 sup 0</text>
<text x="183.3" y="166.5">pas 1</text>
<text x="194.6" y="166.5">pas 1</text>
<text x="150.3" y="181.7">pas 1</text>
<text x="164.2" y="181.7">paspa1s 1</text>
<text x="179.4" y="181.7">pas 1</text>
<text x="181.2" y="184.3" transform="rotate(-90 181.2 184.3)">pas</text>
<text x="181.2" y="182" transform="rotate(-90 181.2 182)">1</text>
<text x="189.4" y="181.7">in 0</text>
<text x="199" y="180.4" transform="rotate(-90 199 180.4)">sup 0 pwr 0</text>
<text x="207.3" y="184.3">out 0</text>
<text x="189.4" y="186.8">in 0</text>
<text x="181.2" y="195.6" transform="rotate(-90 181.2 195.6)">pasu1p 0</text>
<text x="199" y="195.6" transform="rotate(-90 199 195.6)">pwr 0 sup 0</text>
<text x="193.5" y="204.6">pas 1</text>
<text x="193.9" y="207.1" transform="rotate(-90 193.9 207.1)">pas</text>
<text x="193.9" y="204.8" transform="rotate(-90 193.9 204.8)">1</text>
<text x="207.3" y="204.6">pas 1</text>
<text x="193.9" y="221" transform="rotate(-90 193.9 221)">passu1p 0</text>
</g>
<g font-size="1.3" fill="#008000">
<text x="200.6" y="181.4" transform="rotate(-90 200.6 181.4)">V+</text>
<text x="200.6" y="189.1" transform="rotate(-90 200.6 189.1)">V-</text>
</g>
</svg>
